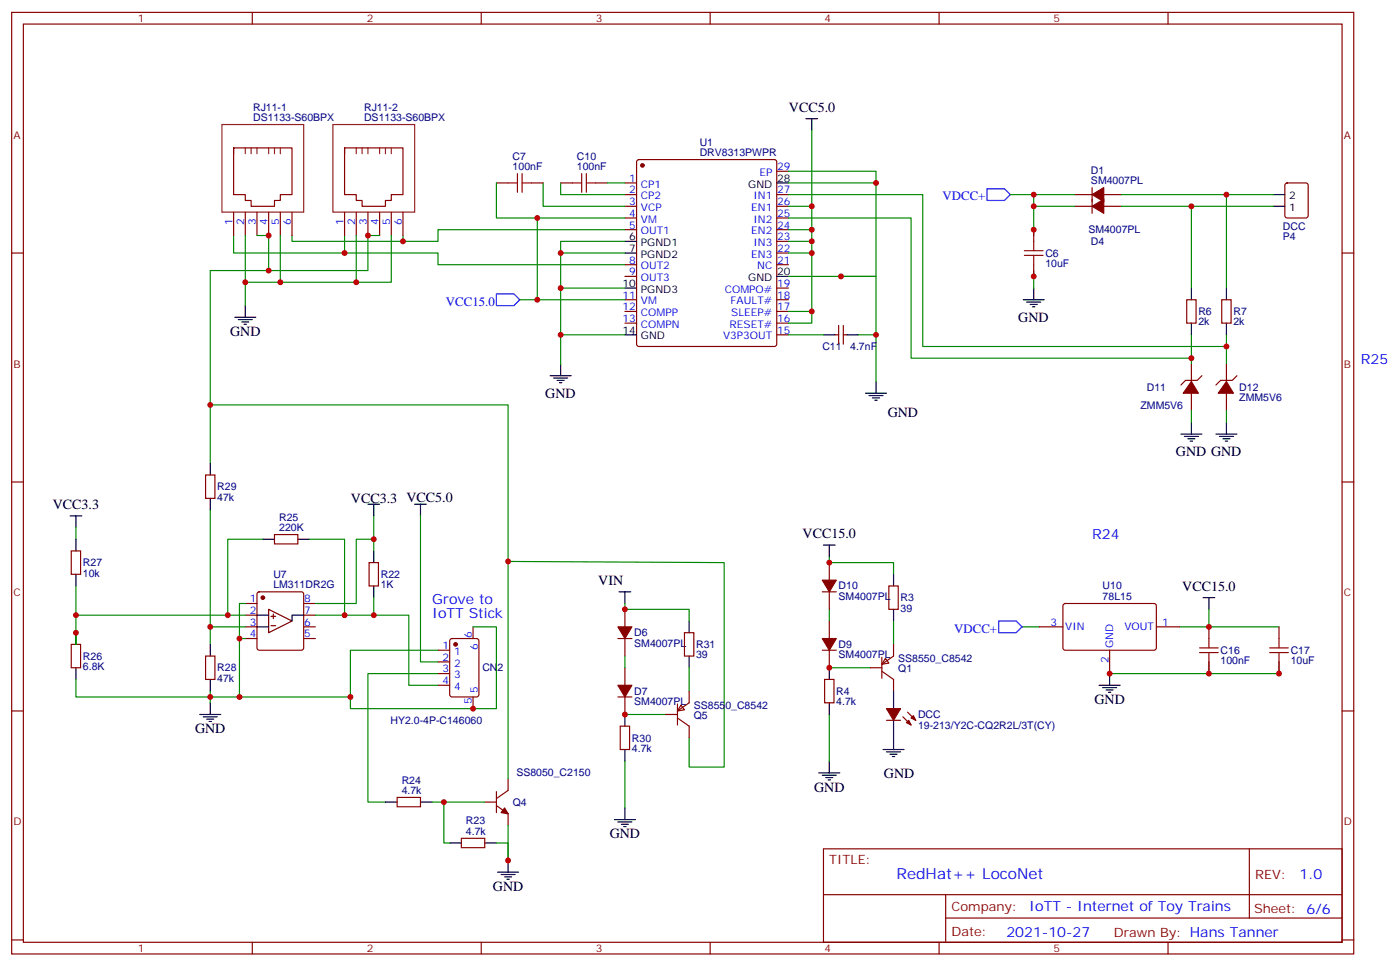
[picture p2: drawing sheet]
<svg xmlns="http://www.w3.org/2000/svg" width="423mm" height="292mm" viewBox="0 0 423 292" stroke-linecap="round" stroke-linejoin="round" font-family="sans-serif">
<g fill="none" stroke="#870000" stroke-width=".35">
<path d="M3.5 3.7h405.4v284.4h-405.4zM7.1 7.3h398.2v277.3h-398.2zM76.2 3.7v3.6M145.3 3.7v3.6M214.5 3.7v3.6M283.6 3.7v3.6M352.8 3.7v3.6M70.6 44.7h17.6v14.1h-3.5v1.7h-1.8v1.8h-7.1v-1.8h-1.7v-1.7h-3.5v-14.1v1.7M104.1 44.7h17.6v14.1h-3.5v1.7h-1.8v1.8h-7v-1.8h-1.8v-1.7h-3.5v-14.1v1.7M149.9 55.2h3.6M160.5 55.2h3.5M169.3 55.2h3.6"/>
<path d="M179.9 55.2h3.5M188.7 58.8h3.6M188.7 55.2h3.6M192.5 48.4l.5-.2h40.9l.5 .2 .2 .5v55l-.2 .5-.5 .2h-40.9l-.5-.2-.2-.5v-55zM234.6 58.8h3.5M234.6 51.7h3.5M324.6 58.8h5.2M329.8 56.7v7.7M333.4 58.8h5.3M388.3 55.5l.5-.3h5.6l.7 .5v9.4l-.5 .7h-5.8l-.7-.4v-9.4zM3.5 76.4h3.6M70.6 64.1v7"/>
<path d="M74.1 64.1v7M77.6 64.1v7M81.1 64.1v7M84.7 64.1v7M88.2 64.1v7M104.1 64.1v7M107.6 64.1v7M111.1 64.1v7M114.7 64.1v7M118.2 64.1v7M121.7 64.1v7M188.7 62.3h3.6"/>
<path d="M188.7 65.8h3.6M188.7 69.4h3.6M188.7 79.9h3.6M234.6 76.4h3.5M234.6 62.3h3.5M234.6 65.8h3.5M234.6 69.4h3.5M234.6 79.9h3.5M234.6 72.9h3.5M312.2 69.4v3.5M312.2 79.9v3.6M324.6 62.3h5.2"/>
<path d="M333.4 62.3h5.3M405.3 76.4h3.6M188.7 83.5h3.6M188.7 90.5h3.6M188.7 94.1h3.6M188.7 97.6h3.6M234.6 90.5h3.5M234.6 94.1h3.5M234.6 97.6h3.5M234.6 87h3.5M253.3 98.3v5.6M254.7 98.3v5.6"/>
<path d="M358.4 90.5h2.8v7.1h-2.8zM369 90.5h2.8v7.1h-2.8zM234.6 101.1h3.5M252.2 101.1h1.1M254.7 101.1h1.1M359.8 109.9v5.3M359.8 118.7v5.3M363 113.5l-1.4 1.4h-3.5l-1.4 1.4M370.4 109.9v5.3M370.4 118.7v5.3M373.6 113.5l-1.4 1.4h-3.5l-1.5 1.4M3.5 145.6h3.6"/>
<path d="M62.1 143.4h2.8v7.1h-2.8zM405.3 145.6h3.6M21.5 166.4h2.8v7h-2.8zM77.8 178.9l.5-.2h12.7l.5 .2 .2 .5v16.3l-.2 .4-.5 .3h-12.7l-.5-.3-.2-.4v-16.3zM82.9 161.4h7.1v2.9h-7.1zM111.5 169.9h2.8v7.1h-2.8zM248.4 178.7h4.2M250.5 169.9v5.3M250.5 178.7v5.3M268.5 177h2.8v7h-2.8zM21.5 194.6h2.8v7h-2.8zM62.1 198.1h2.8v7.1h-2.8z"/>
<path d="M74.1 182.2h3.5M74.1 192.8h3.5M74.1 185.8h3.5M74.1 189.3h3.5M91.7 182.2h3.5M91.7 192.8h3.5M91.7 185.8h3.5M91.7 189.3h3.5M132.3 196.4h3.5M132.3 199.9h3.5M136.1 193l.4-.2h7.4l.7 .5v16.5l-.4 .6-7.7 .1-.6-.5-.1-16.5zM142.9 189.3v3.5"/>
<path d="M186.6 192.8h4.3M188.7 184v5.3M188.7 192.8v5.3M206.7 191.1h2.8v7h-2.8zM248.4 196.4h4.2M250.5 187.5v5.3M250.5 196.4v5.2M266.3 198.5v6.3M267.4 198.8l1.1 1.4-2.2 .4zM269.9 194.6v3.5l-3.6 2.5M314 189.3h7M321.3 182.5l.4-.3 27.1 .1 .4 .7v12.9l-.7 .5-27-.1-.5-.6v-12.7z"/>
<path d="M335.1 196.4v7M349.2 189.3h7.1M365.1 189.3v3.5M365.1 199.9v3.5M386.3 189.3v3.5M386.3 199.9v3.5M3.5 214.7h3.6M132.3 203.4h3.5M132.3 206.9h3.5M142.9 210.5v3.5M186.6 210.5h4.3M187.3 219.3h2.8v7h-2.8z"/>
<path d="M188.7 201.6v5.3M188.7 210.5v5.3M201.1 215.8h3.5M204.6 212.6v6.3M204.6 216.8l3.5 2.5v3.5M205.7 212.9l1 1.4-2.1 .4zM208.1 208.7v3.5l-3.5 2.5M249.1 205.2h2.8v7h-2.8zM262.8 201.6h3.5M266.3 202.7l3.6 2.5v3.5M267.8 217.5h4.2M272.7 216.5l2.5 2.4"/>
<path d="M274.1 215.1l2.5 2.4M405.3 214.7h3.6M149.9 239v6.4M153.5 235.2v3.5l-3.6 2.5M119.9 240.8h7.1v2.8h-7.1zM139.3 253.2h7.1v2.8h-7.1zM146.4 242.2h3.5M149.9 243.3l3.6 2.4v3.6M248.7 256.3h156.6v28.3h-156.6zM377.3 256.4v20.8M248.7 270.2h156.5M285.6 277.2h119.6"/>
<path d="M285.6 270.2v14.1M3.5 283.8h3.6M76.2 284.6v3.5M145.3 284.6v3.5M214.5 284.6v3.5M283.6 284.6v3.5M352.8 284.6v3.5M405.3 283.8h3.6"/>
</g>
<g fill="none" stroke="#008700" stroke-width=".35">
<path d="M245.2 39.4v22.9M149.9 55.2v10.6h38.8M164 55.2v7.1h24.7M169.3 55.2v3.6h19.4M183.4 55.2h5.3M238.1 55.2h26.5v28.3h-10.6M238.1 58.8h40.6v45.8h91.7M238.1 51.7h26.5v3.5M305.2 58.8h19.4M312.2 58.8v3.5M338.7 58.8h45.8M370.4 58.8v28.2"/>
<path d="M70.6 71.1v5.3h33.5v-5.3M74.1 71.1v14.1M77.6 71.1h3.5v10.6M84.7 71.1v14.1M88.2 71.1v1.8h33.5v-1.8M104.1 76.4h28.2v3.5h56.4M107.6 71.1v14.1M114.7 71.1h-3.6v10.6h-47.6v58.2M118.2 71.1v14.1h-44.1v7.1M162.3 65.8v24.7h26.4M169.3 76.4h19.4M188.7 69.4h-56.4v3.5h-10.6"/>
<path d="M188.7 72.9h-19.4v37M238.1 62.3h7.1v35.3h-7.1M238.1 65.8h37.1v42.4h84.6M238.1 76.4h7.1M238.1 69.4h7.1M238.1 72.9h7.1M324.6 62.3h-12.4v8.8M338.7 62.3h45.8M359.8 62.3v24.7M157 90.5h5.3M169.3 87h19.4M238.1 83.5h26.5v31.7"/>
<path d="M238.1 94.1h7.1M312.2 81.7v5.3M169.3 101.1h19.4M238.1 101.1h10.6M259.3 101.1h5.3M359.8 101.1v8.8M370.4 101.1v8.8M63.5 122.3h90v112.9M359.8 124v3.6M370.4 124v3.6M22.9 159.3v3.5M63.5 154v40.6"/>
<path d="M112.9 155.8v10.6M127 155.8v44.1h5.3M22.9 177v17.6M79.4 162.8h-10.6v23M93.5 162.8h10.6v23M112.9 162.8h-5.3v19.4h-12.4M153.5 169.5l65.2 .4v61.7h-10.6v-8.8M250.5 168.1v1.8h19.4v3.5M22.9 185.8h51.2M63.5 189.3h10.6M72.3 192.8h1.8M74.1 182.2h-1.8v28.3h-49.4v-5.3"/>
<path d="M95.2 185.8h28.3v21.1h8.8M112.9 180.5v5.3M132.3 196.4h-26.5v14.1h-33.5M142.9 189.3h7v24.7h-44.1v-3.5M188.7 182.2v1.8h19.4v3.5M188.7 198.1v3.5M250.5 184v3.5M269.9 187.5v7.1M308.7 189.3h5.3M365.1 199.9v3.5h-30M365.1 184v5.3h-8.8M365.1 189.3h21.2"/>
<path d="M386.3 199.9v3.5h-21.2M63.5 208.7v3.5M132.3 203.4h-21.2v38.8h5.3M188.7 215.8h12.4M208.1 201.6v7.1M250.5 215.8v14.1M250.5 201.6h12.3M188.7 229.9v14.1M130.5 242.2h15.9M134.1 242.2v12.4h1.7M153.5 249.3v10.6v-5.3h-3.6"/>
</g>
<g fill="none" stroke="#8c2424" stroke-width=".35">
<path d="M67 37.6h24.7v26.5h-24.7zM100.5 37.6h24.7v26.5h-24.7zM74.1 44.7v1.7M75.8 44.7v1.7M77.6 44.7v1.7M81.1 44.7v1.7M82.9 44.7v1.7M84.7 44.7v1.7M107.6 44.7v1.7M109.4 44.7v1.7M111.1 44.7v1.7M114.7 44.7v1.7"/>
<path d="M116.4 44.7v1.7M118.2 44.7v1.7"/>
</g>
<g fill="none" stroke="#000" stroke-width=".35">
<path d="M243.4 35.8h3.5M245.2 35.8v3.6M234.6 55.2h3.5M384.5 58.8h3.6M188.7 72.9h3.6M188.7 76.4h3.6M384.5 62.3h3.6M70.9 95.8h6.4M72 96.5h4.2M73 97.2h2.1M73.7 97.9h.7M74.1 92.3v3.5"/>
<path d="M188.7 87h3.6M234.6 83.5h3.5M309 90.5h6.4M310.1 91.2h4.2M311.1 91.9h2.2M311.9 92.6h.7M312.2 87v3.5M359.8 87v3.5M359.8 97.6v3.5M370.4 87v3.5M370.4 97.6v3.5M166.2 113.5h6.3"/>
<path d="M167.2 114.2h4.2M168.3 114.9h2.1M169 115.6h.7M169.3 109.9v3.6M188.7 101.1h3.6M248.7 101.1h3.5M255.8 101.1h3.5M261.4 118.7h6.4M262.5 119.5h4.2M264.6 115.2v3.5M63.5 139.9v3.5M263.5 120.2h2.1"/>
<path d="M264.2 120.9h.7M356.7 131.1h6.3M357.7 131.8h4.2M358.8 132.5h2.1M359.5 133.2h.7M359.8 127.6v3.5M367.2 131.1h6.4M368.3 131.8h4.2M369.4 132.5h2.1M370.1 133.2h.7M370.4 127.6v3.5M21.2 155.8h3.5"/>
<path d="M22.9 155.8v3.5M63.5 150.5v3.5M111.1 152.3h3.6M112.9 152.3v3.5M125.2 152.3h3.6M127 152.3v3.5M22.9 162.8v3.6M22.9 173.4v3.6M79.4 162.8h3.5M90 162.8h3.5M112.9 166.4v3.5M112.9 177v3.5"/>
<path d="M187 178.7h3.5M188.7 178.7v3.5M248.7 164.6h3.5M250.5 164.6v3.5M269.9 173.4v3.6M22.9 191.1v3.5M63.5 194.6v3.5M77.6 185.8h3.5M77.6 189.3h3.5M91.7 185.8h-3.5v1.7M208.1 187.5v3.6M208.1 198.1v3.5"/>
<path d="M269.9 184v3.5M363.4 180.5h3.5M365.1 180.5v3.5M22.9 201.6v3.6M60.3 215.8h6.4M61.4 216.5h4.2M62.4 217.2h2.2M63.1 217.9h.8M63.5 205.2v3.5M63.5 212.2v3.6M188.7 215.8v3.5M250.5 201.6v3.6"/>
<path d="M250.5 212.2v3.6M269.9 208.7v5.3M269.9 217.5v8.8M332 206.9h6.3M333 207.6h4.3M334.1 208.4h2.1M334.8 209.1h.7M335.1 203.4v3.5M188.7 226.3v3.6M247.3 233.4h6.3M248.4 234.1h4.2M249.4 234.8h2.1"/>
<path d="M250.1 235.5h.7M250.5 229.9v3.5M266.7 226.3h6.3M267.8 227h4.2M268.8 227.8h2.1M269.5 228.5h.7M116.4 242.2h3.5M127 242.2h3.5M135.8 254.6h3.5M146.4 254.6h3.5M153.5 259.9v3.5M185.6 247.5h6.3"/>
<path d="M186.6 248.2h4.3M187.7 248.9h2.1M188.4 249.6h.7M188.7 244v3.5M150.3 263.4h6.3M151.3 264.1h4.3M152.4 264.8h2.1M153.1 265.5h.7"/>
</g>
<g fill="#870000" stroke="#870000" stroke-width=".35">
<path d="M152.4 244l1.1 1.7-2.2-.3z"/>
<path d="M186.6 189.3h4.3l-2.2 3.5z"/>
<path d="M186.6 206.9h4.3l-2.2 3.6z"/>
<path d="M329.8 58.8l3.6-2.1v4.2z"/>
<path d="M329.8 62.3l3.6-2.1v4.2z"/>
<path d="M359.8 115.2l2.1 3.5h-4.5z"/>
<path d="M370.4 115.2l2.1 3.5h-4.6z"/>
<path d="M248.4 192.8h4.2l-2.1 3.6z"/>
<path d="M248.4 175.2h4.2l-2.1 3.5z"/>
<path d="M267.8 214h4.2l-2.1 3.5z"/>
<path d="M273.8 218.2l.7-.7 .7 1.4z"/>
<path d="M275.2 216.8l.7-.7 .7 1.4z"/>
<circle cx="79.4" cy="180.5" r=".53"/>
<circle cx="137.6" cy="194.6" r=".53"/>
<circle cx="194" cy="50" r=".53"/>
</g>
<path d="M81.1 184l7.1 3.5-7.1 3.6zM81.8 186.1h1.5M81.8 188.9h1.5M82.5 185.4v1.4" fill="none" stroke="#600" stroke-width=".35"/>
<path d="M298.1 57h5.3l1.8 1.8-1.8 1.7h-5.3zM149.9 88.8h5.3l1.8 1.7-1.8 1.8h-5.3zM301.6 187.5h5.3l1.8 1.8-1.8 1.8h-5.3z" fill="none" stroke="#00f" stroke-width=".35"/>
<g fill="none" stroke="#a10000" stroke-width=".35">
<path d="M153.5 55.2h2.8M156.3 52.4v5.7M157.7 55.2h2.8M157.7 52.4v5.7M172.9 55.2h2.8M175.7 52.4v5.7M177.1 55.2h2.8M177.1 52.4v5.7M309.4 77.1h5.6M309.4 75.7h5.6M312.2 72.9v2.8M312.2 77.1v2.8"/>
<path d="M362.3 197.1h5.6M362.3 195.7h5.6M365.1 192.8v2.9M365.1 197.1v2.8M383.5 197.1h5.6M383.5 195.7h5.6M386.3 192.8v2.9M386.3 197.1v2.8"/>
</g>
<g fill="#c00">
<circle cx="22.9" cy="185.8" r=".88"/>
<circle cx="68.8" cy="185.8" r=".88"/>
<circle cx="63.5" cy="189.3" r=".88"/>
<circle cx="22.9" cy="191.1" r=".88"/>
<circle cx="63.5" cy="210.5" r=".88"/>
<circle cx="72.3" cy="192.8" r=".88"/>
<circle cx="112.9" cy="185.8" r=".88"/>
<circle cx="104.1" cy="185.8" r=".88"/>
<circle cx="72.3" cy="210.5" r=".88"/>
<circle cx="153.5" cy="259.9" r=".88"/>
<circle cx="188.7" cy="184" r=".88"/>
<circle cx="105.8" cy="210.5" r=".88"/>
<circle cx="134.1" cy="242.2" r=".88"/>
<circle cx="121.7" cy="72.9" r=".88"/>
<circle cx="104.1" cy="76.4" r=".88"/>
<circle cx="107.6" cy="85.2" r=".88"/>
<circle cx="84.7" cy="85.2" r=".88"/>
<circle cx="74.1" cy="85.2" r=".88"/>
<circle cx="111.1" cy="71.1" r=".88"/>
<circle cx="81.1" cy="81.7" r=".88"/>
<circle cx="63.5" cy="122.3" r=".88"/>
<circle cx="153.5" cy="169.5" r=".88"/>
<circle cx="142.9" cy="214" r=".88"/>
<circle cx="112.9" cy="162.8" r=".88"/>
<circle cx="81.1" cy="71.1" r=".88"/>
<circle cx="254" cy="83.5" r=".88"/>
<circle cx="245.2" cy="94.1" r=".88"/>
<circle cx="245.2" cy="76.4" r=".88"/>
<circle cx="245.2" cy="69.4" r=".88"/>
<circle cx="245.2" cy="72.9" r=".88"/>
<circle cx="245.2" cy="62.3" r=".88"/>
<circle cx="264.6" cy="101.1" r=".88"/>
<circle cx="365.1" cy="203.4" r=".88"/>
<circle cx="335.1" cy="203.4" r=".88"/>
<circle cx="365.1" cy="189.3" r=".88"/>
<circle cx="312.2" cy="62.3" r=".88"/>
<circle cx="312.2" cy="58.8" r=".88"/>
<circle cx="162.3" cy="90.5" r=".88"/>
<circle cx="359.8" cy="62.3" r=".88"/>
<circle cx="370.4" cy="58.8" r=".88"/>
<circle cx="370.4" cy="104.6" r=".88"/>
<circle cx="359.8" cy="108.2" r=".88"/>
<circle cx="264.6" cy="55.2" r=".88"/>
<circle cx="169.3" cy="101.1" r=".88"/>
<circle cx="169.3" cy="87" r=".88"/>
<circle cx="169.3" cy="76.4" r=".88"/>
<circle cx="250.5" cy="169.9" r=".88"/>
<circle cx="386.3" cy="203.4" r=".88"/>
<circle cx="312.2" cy="83.5" r=".88"/>
<circle cx="312.2" cy="69.4" r=".88"/>
<circle cx="188.7" cy="215.8" r=".88"/>
<circle cx="250.5" cy="201.6" r=".88"/>
<circle cx="162.3" cy="65.8" r=".88"/>
</g>
<text font-size="4.6" fill="#00f" x="270.8" y="265.4">RedHat++ LocoNet</text>
<g font-size="4.2">
<text x="238.3" y="33.8">VCC5.0</text>
<text x="69.5" y="101.5">GND</text>
<text x="307.6" y="97.3">GND</text>
<text x="164.7" y="120.2">GND</text>
<text x="268.1" y="125.8">GND</text>
<text x="355.2" y="137.8">GND GND</text>
<text x="15.9" y="153.7">VCC3.3</text>
<text x="106" y="151.9">VCC3.3 VCC5.0</text>
<text x="242.4" y="162.5">VCC15.0</text>
<text x="180.7" y="176.6">VIN</text>
<text x="357.1" y="178.4">VCC15.0</text>
<text x="330.6" y="212.6">GND</text>
<text x="58.9" y="221.4">GND</text>
<text x="245.9" y="239">GND</text>
<text x="267" y="234.8">GND</text>
<text x="184.1" y="253.2">GND</text>
<text x="148.9" y="269">GND</text>
</g>
<g font-size="4.2" fill="#00f">
<text x="411" y="109.9">R25</text>
<text x="329.8" y="162.8">R24</text>
<text x="130.5" y="182.2">Grove to</text>
<text x="130.5" y="186.5">IoTT Stick</text>
<text x="392.5" y="265.6">1.0</text>
<text x="310.9" y="275.2">IoTT - Internet of Toy Trains</text>
<text x="304" y="283">2021-10-27</text>
</g>
<g font-size="3.9" fill="#00f">
<text x="284.7" y="60.5">VDCC+</text>
<text x="134.7" y="92.3">VCC15.0</text>
<text x="288.2" y="191.1">VDCC+</text>
</g>
<g font-size="3.9" fill="#800">
<text x="250.5" y="260.9">TITLE:</text>
<text x="379.1" y="265.6">REV:</text>
<text x="287.4" y="275.1">Company:</text>
<text x="378.7" y="275.7">Sheet: 6/6</text>
<text x="287.4" y="282.8">Date:</text>
<text x="336.4" y="282.9">Drawn By: Hans Tanner</text>
</g>
<g font-size="3.2" fill="#800">
<text x="41.6" y="6.7">1</text>
<text x="110.8" y="6.7">2</text>
<text x="179.9" y="6.7">3</text>
<text x="249.1" y="6.7">4</text>
<text x="318.2" y="6.7">5</text>
<text x="4.1" y="41.8">A</text>
<text x="405.9" y="41.8">A</text>
<text x="4.1" y="111">B</text>
<text x="405.9" y="111">B</text>
<text x="4.1" y="180.1">C</text>
<text x="405.9" y="180.1">C</text>
<text x="4.1" y="249.3">D</text>
<text x="405.9" y="249.3">D</text>
<text x="41.6" y="287.5">1</text>
<text x="110.8" y="287.5">2</text>
<text x="179.9" y="287.5">3</text>
<text x="249.1" y="287.5">4</text>
<text x="318.2" y="287.5">5</text>
</g>
<g font-size="3.2" fill="#000080">
<text x="76.5" y="33.4">RJ11-1</text>
<text x="110" y="33.4">RJ11-2</text>
<text x="76.4" y="36.5">DS1133-S60BPX</text>
<text x="110" y="36.5">DS1133-S60BPX</text>
<text x="211.3" y="47.1">DRV8313PWPR</text>
<text x="211.3" y="44">U1</text>
<text x="154.8" y="51.4">100nF</text>
<text x="154.8" y="48.2">C7</text>
<text x="174.2" y="51.4">100nF</text>
<text x="174.2" y="48.2">C10</text>
<text x="329.5" y="52.5">D1</text>
<text x="329.5" y="55.6">SM4007PL</text>
<text x="328.7" y="70.5">SM4007PL</text>
<text x="387.5" y="69.4">DCC</text>
<text x="315.7" y="77.5">C6</text>
<text x="329.5" y="74">D4</text>
<text x="387.5" y="72.5">P4</text>
<text x="315.7" y="80.6">10uF</text>
<text x="361.9" y="95.2">R6</text>
<text x="372.5" y="95.2">R7</text>
<text x="361.9" y="98.3">2k</text>
<text x="372.5" y="98.3">2k</text>
<text x="248.4" y="105.7">C11</text>
<text x="256.8" y="105.7">4.7nF</text>
<text x="346.4" y="118.1">D11</text>
<text x="374.3" y="118.1">D12</text>
<text x="344.5" y="123.4">ZMM5V6</text>
<text x="374.3" y="121.2">ZMM5V6</text>
<text x="65.6" y="148.1">R29</text>
<text x="65.6" y="151.2">47k</text>
<text x="84.3" y="160.4">220K</text>
<text x="84.3" y="157.2">R25</text>
<text x="25" y="171">R27</text>
<text x="25" y="174.1">10k</text>
<text x="82.6" y="177.7">LM311DR2G</text>
<text x="82.6" y="174.5">U7</text>
<text x="115" y="177.5">1K</text>
<text x="115" y="174.6">R22</text>
<text x="253.3" y="178">D10</text>
<text x="333" y="178">U10</text>
<text x="253.3" y="181.2">SM4007PL</text>
<text x="272" y="184.7">39</text>
<text x="272" y="181.5">R3</text>
<text x="333" y="181.2">78L15</text>
<text x="191.6" y="195.3">SM4007PL</text>
<text x="191.6" y="192.1">D6</text>
<text x="210.3" y="195.7">R31</text>
<text x="253.3" y="195.7">D9</text>
<text x="368.7" y="197.5">C16</text>
<text x="389.8" y="197.5">C17</text>
<text x="25" y="202.4">6.8K</text>
<text x="25.1" y="199.2">R26</text>
<text x="65.6" y="202.8">R28</text>
<text x="145.7" y="202.7">CN2</text>
<text x="210.3" y="198.8">39</text>
<text x="253.3" y="198.8">SM4007PL</text>
<text x="271.3" y="199.9">SS8550_C8542</text>
<text x="271.3" y="203.1">Q1</text>
<text x="368.7" y="200.6">100nF</text>
<text x="389.8" y="200.6">10uF</text>
<text x="65.6" y="205.9">47k</text>
<text x="191.6" y="209.8">D7</text>
<text x="252.6" y="209.8">R4</text>
<text x="191.6" y="212.9">SM4007PL</text>
<text x="209.5" y="214">SS8550_C8542</text>
<text x="252.6" y="212.9">4.7k</text>
<text x="117.9" y="218.6">HY2.0-4P-C146060</text>
<text x="209.5" y="217.2">Q5</text>
<text x="277.3" y="220">19-213/Y2C-CQ2R2L/3T(CY)</text>
<text x="277.3" y="216.9">DCC</text>
<text x="190.9" y="227">4.7k</text>
<text x="190.9" y="223.9">R30</text>
<text x="121.3" y="239.7">4.7k</text>
<text x="121.3" y="236.6">R24</text>
<text x="155.9" y="234.5">SS8050_C2150</text>
<text x="154.9" y="243.3">Q4</text>
<text x="140.7" y="249">R23</text>
<text x="140.7" y="252.1">4.7k</text>
</g>
<g font-size="3.2" fill="#00f">
<text x="229.4" y="53.1">EP</text>
<text x="234.8" y="51.4">29</text>
<text x="190.1" y="54.9">1</text>
<text x="190.1" y="58.4">2</text>
<text x="193.6" y="56.7">CP1</text>
<text x="234.8" y="58.4">27</text>
<text x="190.1" y="61.9">3</text>
<text x="190.1" y="65.5">4</text>
<text x="193.6" y="60.2">CP2</text>
<text x="193.6" y="63.7">VCP</text>
<text x="226.9" y="63.7">EN1</text>
<text x="227.6" y="60.2">IN1</text>
<text x="234.8" y="65.5">25</text>
<text x="234.8" y="61.9">26</text>
<text x="70.2" y="67.8" transform="rotate(-90 70.2 67.8)">1</text>
<text x="73.7" y="67.8" transform="rotate(-90 73.7 67.8)">2</text>
<text x="77.3" y="67.8" transform="rotate(-90 77.3 67.8)">3</text>
<text x="80.8" y="67.8" transform="rotate(-90 80.8 67.8)">4</text>
<text x="84.3" y="67.8" transform="rotate(-90 84.3 67.8)">5</text>
<text x="87.8" y="67.8" transform="rotate(-90 87.8 67.8)">6</text>
<text x="103.7" y="67.8" transform="rotate(-90 103.7 67.8)">1</text>
<text x="107.2" y="67.8" transform="rotate(-90 107.2 67.8)">2</text>
<text x="110.8" y="67.8" transform="rotate(-90 110.8 67.8)">3</text>
<text x="114.3" y="67.8" transform="rotate(-90 114.3 67.8)">4</text>
<text x="117.8" y="67.8" transform="rotate(-90 117.8 67.8)">5</text>
<text x="121.4" y="67.8" transform="rotate(-90 121.4 67.8)">6</text>
<text x="190.1" y="69">5</text>
<text x="193.6" y="67.2">VM</text>
<text x="193.6" y="70.8">OUT1</text>
<text x="226.9" y="70.8">EN2</text>
<text x="227.6" y="67.2">IN2</text>
<text x="234.8" y="69">24</text>
<text x="226.9" y="77.8">EN3</text>
<text x="227.6" y="74.3">IN3</text>
<text x="234.8" y="76.1">22</text>
<text x="234.8" y="72.5">23</text>
<text x="190.1" y="79.6">8</text>
<text x="190.1" y="83.1">9</text>
<text x="193.6" y="81.4">OUT2</text>
<text x="228.7" y="81.4">NC</text>
<text x="234.8" y="79.6">21</text>
<text x="193.6" y="84.9">OUT3</text>
<text x="218.9" y="88.4">COMPO#</text>
<text x="234.8" y="86.6">19</text>
<text x="188.1" y="90.2">11</text>
<text x="188.1" y="93.7">12</text>
<text x="193.6" y="91.9">VM</text>
<text x="193.6" y="95.5">COMPP</text>
<text x="220.7" y="91.9">FAULT#</text>
<text x="220.8" y="95.5">SLEEP#</text>
<text x="234.8" y="93.7">17</text>
<text x="234.8" y="90.2">18</text>
<text x="188.1" y="97.2">13</text>
<text x="193.6" y="99">COMPN</text>
<text x="220.4" y="99">RESET#</text>
<text x="234.8" y="100.8">15</text>
<text x="234.8" y="97.2">16</text>
<text x="218.4" y="102.5">V3P3OUT</text>
<text x="75.4" y="181.9">1</text>
<text x="75.4" y="185.4">2</text>
<text x="91.9" y="185.4">7</text>
<text x="91.9" y="181.9">8</text>
<text x="75.4" y="188.9">3</text>
<text x="91.9" y="188.9">6</text>
<text x="317.2" y="188.9">3</text>
<text x="321.7" y="190.4">VIN</text>
<text x="339.6" y="190.4">VOUT</text>
<text x="351" y="188.9">1</text>
<text x="75.4" y="192.5">4</text>
<text x="91.9" y="192.5">5</text>
<text x="133.6" y="196">1</text>
<text x="137.1" y="197.8">1</text>
<text x="142.5" y="192.7" transform="rotate(-90 142.5 192.7)">6</text>
<text x="144.3" y="196.2" transform="rotate(-90 144.3 196.2)">6</text>
<text x="336.2" y="195.7" transform="rotate(-90 336.2 195.7)">GND</text>
<text x="133.6" y="199.5">2</text>
<text x="133.6" y="203.1">3</text>
<text x="137.1" y="201.3">2</text>
<text x="334.8" y="200.1" transform="rotate(-90 334.8 200.1)">2</text>
<text x="133.6" y="206.6">4</text>
<text x="137.1" y="204.8">3</text>
<text x="137.1" y="208.4">4</text>
<text x="144.3" y="209.2" transform="rotate(-90 144.3 209.2)">5</text>
<text x="142.5" y="212.7" transform="rotate(-90 142.5 212.7)">5</text>
</g>
<g font-size="3.2">
<text x="226" y="56.7">GND</text>
<text x="234.8" y="54.9">28</text>
<text x="389.4" y="63.7">1</text>
<text x="389.4" y="60.2">2</text>
<text x="190.1" y="72.5">6</text>
<text x="190.1" y="76.1">7</text>
<text x="193.6" y="74.3">PGND1</text>
<text x="193.6" y="77.8">PGND2</text>
<text x="234.8" y="83.1">20</text>
<text x="188.1" y="86.6">10</text>
<text x="193.6" y="88.4">PGND3</text>
<text x="226" y="84.9">GND</text>
<text x="188.1" y="100.8">14</text>
<text x="193.6" y="102.5">GND</text>
</g>
</svg>
